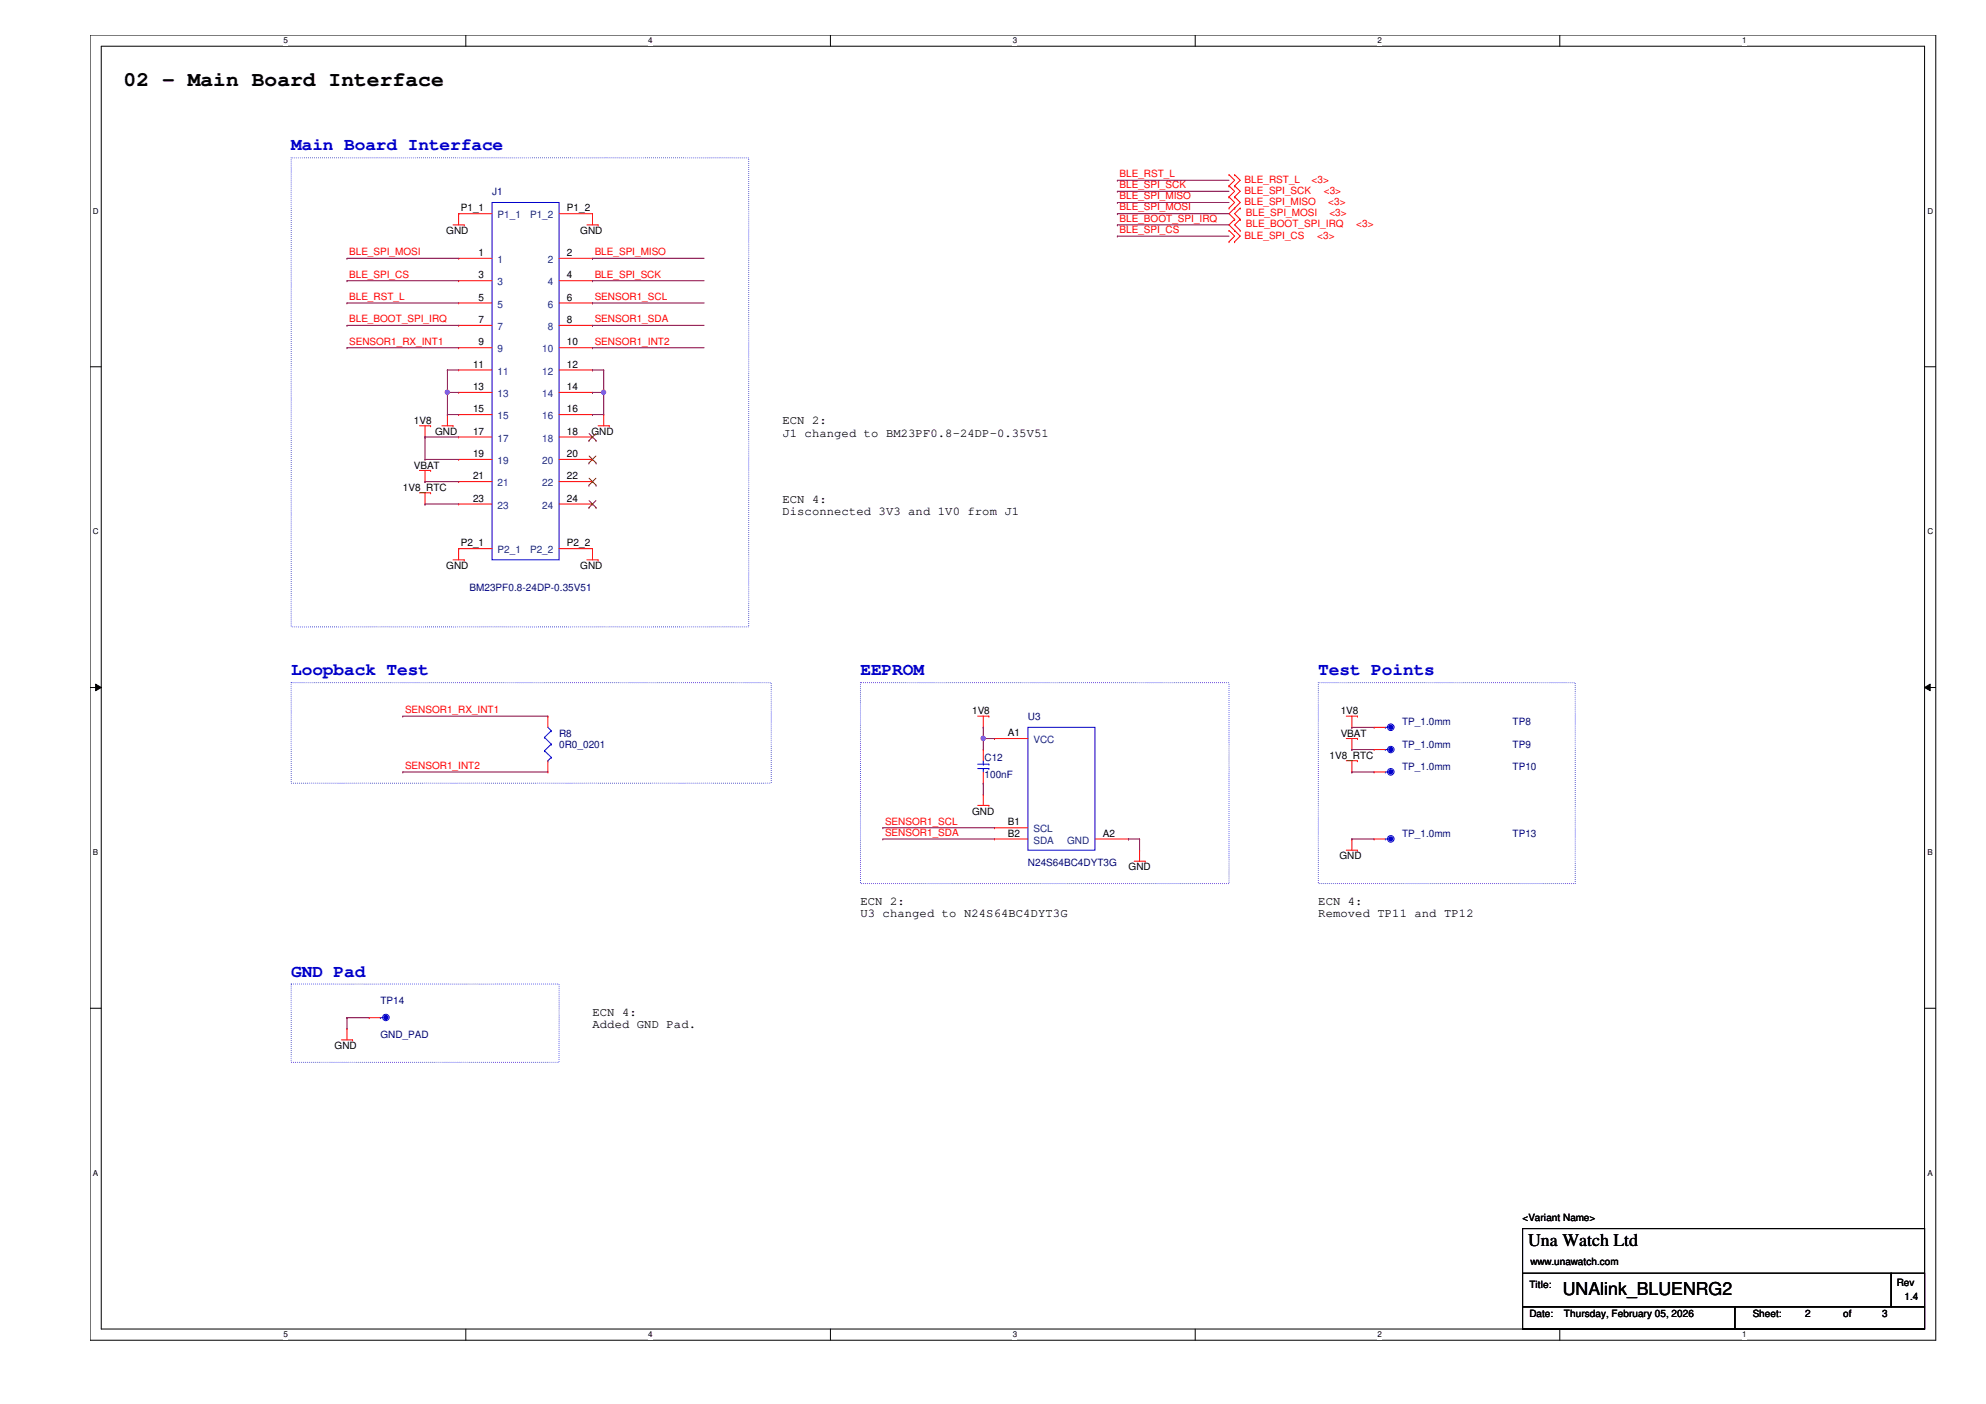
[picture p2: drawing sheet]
<svg xmlns="http://www.w3.org/2000/svg" width="420mm" height="297mm" viewBox="0 0 420 297" stroke-linecap="round" stroke-linejoin="round" font-family="sans-serif">
<path d="M19.1 7.4h390.4v276.1h-390.4zM21.4 9.8h385.8v271.4h-385.8z" fill="none" stroke="#000" stroke-width=".21"/>
<g fill="#fff">
<path d="M60 7.7h.9v1.9h-.9z"/>
<path d="M60 281.4h.9v1.9h-.9z"/>
</g>
<path d="M98.6 7.4v2.4M98.6 281.2v2.3" fill="none" stroke="#000" stroke-width=".21"/>
<g fill="#fff">
<path d="M137.1 7.7h.9v1.9h-.9z"/>
<path d="M137.1 281.4h.9v1.9h-.9z"/>
</g>
<path d="M175.7 7.4v2.4M175.7 281.2v2.3" fill="none" stroke="#000" stroke-width=".21"/>
<g fill="#fff">
<path d="M214.2 7.7h1v1.9h-1z"/>
<path d="M214.2 281.4h1v1.9h-1z"/>
</g>
<path d="M252.9 7.4v2.4M252.9 281.2v2.3" fill="none" stroke="#000" stroke-width=".21"/>
<g fill="#fff">
<path d="M291.4 7.7h1v1.9h-1z"/>
<path d="M291.4 281.4h1v1.9h-1z"/>
</g>
<path d="M330 7.4v2.4M330 281.2v2.3" fill="none" stroke="#000" stroke-width=".21"/>
<g fill="#fff">
<path d="M368.6 7.7h.9v1.9h-.9z"/>
<path d="M368.6 281.4h.9v1.9h-.9z"/>
<path d="M19.6 43.7h1.3v1.9h-1.3z"/>
<path d="M407.8 43.7h1.2v1.9h-1.2z"/>
<path d="M19.6 111.5h1.3v1.9h-1.3z"/>
<path d="M407.8 111.5h1.2v1.9h-1.2z"/>
</g>
<path d="M19.1 77.6h2.3M407.2 77.6h2.3" fill="none" stroke="#000" stroke-width=".21"/>
<g fill="#fff">
<path d="M19.6 179.4h1.2v1.9h-1.2z"/>
<path d="M407.8 179.4h1.1v1.9h-1.1z"/>
</g>
<path d="M19.1 145.5h2.3M20.2 144.7l1.2 .8-1.2 .6zM407.2 145.5l1.1-.8v1.4zM407.2 145.5h2.3" fill="none" stroke="#000" stroke-width=".21"/>
<path d="M20.2 144.7l1.2 .8-1.2 .6zM407.2 145.5l1.1-.8v1.4z" fill="#000"/>
<g fill="#fff">
<path d="M19.6 247.2h1.2v1.9h-1.2z"/>
<path d="M407.8 247.2h1.1v1.9h-1.1z"/>
</g>
<path d="M19.1 213.3h2.3M407.2 213.3h2.3M322.1 259.9h85.1v21.3h-85.1zM322.1 269.4h78v7.1h-78zM322.1 276.5h44.9v4.7h-44.9zM367 276.5h40.2v4.7h-40.2zM400.1 269.4h7.1v7.1h-7.1z" fill="none" stroke="#000" stroke-width=".21"/>
<path d="M61.6 33.4h96.8v99.2h-96.8zM61.6 144.4h101.6v21.3h-101.6zM182 144.4h78v42.5h-78zM278.9 144.4h54.3v42.5h-54.3zM61.6 208.2h56.7v16.5h-56.7z" fill="none" stroke="#00f" stroke-width=".21" stroke-dasharray="0 .4"/>
<g fill="none" stroke="#f00" stroke-width=".21">
<path d="M260 39.3h.1M260 37h.1M260 37l1.2 1.1-1.2 1.2M260 39.3l1.2 1.2-1.2 1.2M261.2 39.3h.1M261.2 37h.1M261.2 37l1.2 1.1-1.2 1.2M261.2 39.3l1.2 1.2-1.2 1.2M95.8 47.6h2.4M97 45.2h.1M97 45.2v2.4M98.2 47.6h.1"/>
<path d="M124.2 47.6h2.3M125.3 45.2h.1M125.3 45.2v2.4M126.5 47.6h.1M260 41.7h.1M260 44h.1M260 51.1h.1M260 48.8h.1M260 41.7l1.2 1.1-1.2 1.2M260 48.8l1.2 1.2-1.2 1.1M261.2 41.7h.1M261.2 44h.1"/>
<path d="M261.2 46.4h.1M261.2 48.8h.1M261.2 51.1h.1M261.2 41.7l1.2 1.1-2.4 2.4 1.2 1.2M261.2 46.4l-1.2 1.2 2.4 2.4-1.2 1.1M262.4 44h.1M262.4 46.4h.1M262.4 48.8h.1M262.4 44l-1.2 1.2 1.2 1.2M262.4 46.4l-1.2 1.2 1.2 1.2M88.7 90.1h2.4M88.7 99.5h2.4"/>
<path d="M89.9 92.5h.1M89.9 90.1v2.4M89.9 99.5v2.4M91.1 90.1h.1M91.1 99.5h.1M93.5 90.1h2.3M94.7 87.7h.1M94.7 87.7v2.4M95.8 90.1h.1M126.5 90.1h2.4M127.7 87.7h.1M127.7 87.7v2.4"/>
<path d="M128.9 90.1h.1M88.7 104.3h2.4M89.9 101.9h.1M89.9 106.6h.1M89.9 104.3v2.3M91.1 104.3h.1M95.8 118.4h2.4M97 116.1h.1M97 116.1v2.3M98.2 118.4h.1M124.2 118.4h2.3M125.3 116.1h.1"/>
<path d="M125.3 116.1v2.3M126.5 118.4h.1M206.8 151.5h2.4M208 153.9h.1M208 158.6h.1M208 151.5v2.4M208 158.6v2.4M209.2 151.5h.1M284.8 151.5h2.4M284.8 156.3h2.4M286 153.9h.1M286 158.6h.1"/>
<path d="M286 151.5v2.4M286 156.3v2.3M287.2 151.5h.1M287.2 156.3h.1M206.8 170.4h2.4M208 168.1h.1M208 165.7h.1M208 163.3v2.4M208 168.1v2.3M209.2 170.4h.1M241.1 179.9h.1M241.1 179.9v2.3"/>
<path d="M284.8 161h2.4M284.8 179.9h2.4M286 163.3h.1M286 177.5h.1M286 161v2.3M286 177.5v2.4M287.2 161h.1M287.2 179.9h.1M239.9 182.2h2.4M242.3 182.2h.1M73.4 217.6h.1M73.4 217.6v2.4"/>
<path d="M72.2 220h2.4M74.6 220h.1"/>
</g>
<g fill="none" stroke="#00f" stroke-width=".21">
<path d="M206.8 161.7h2.4M206.8 162.6h2.4M208 161.7h.1M208 162.6h.1M208 161v.7M208 162.6v.7M209.2 161.7h.1M209.2 162.6h.1"/>
<circle cx="294.2" cy="177.5" r=".7"/>
</g>
<circle cx="294.2" cy="177.5" r=".45" fill="#00f"/>
<g fill="none" stroke="#00f" stroke-width=".21">
<path d="M104.1 42.8h14.2v75.6h-14.2zM115.2 156h.1M115.2 158.8h.1M115.2 156l1.4 1.4M115.2 158.8l1.4 1.4M115.9 153.9l.7 .7M116.6 154.6h.1M116.6 157.4h.1M116.6 154.6l-1.4 1.4M116.6 157.4l-1.4 1.4M115.9 161h.1M116.6 160.2h.1"/>
<path d="M116.6 160.2l-.7 .8M293.1 177.5h.1M293.1 177.5h.4"/>
<circle cx="294.2" cy="158.6" r=".69"/>
<circle cx="294.2" cy="177.5" r=".45"/>
</g>
<g fill="none" stroke="#f00" stroke-width=".21">
<path d="M97 54.7h.1M97 59.4h.1M97 45.2h.1M97 54.7h7.1M97 59.4h7.1M97 45.2h7.1M118.3 54.7h7M118.3 59.4h7M118.3 45.2h7M125.3 54.7h.1M125.3 59.4h.1M125.3 45.2h.1"/>
<path d="M97 64.1h.1M97 68.8h.1M97 73.6h.1M97 78.3h.1M97 64.1h7.1M97 68.8h7.1M97 73.6h7.1M97 78.3h7.1M118.3 64.1h7M118.3 68.8h7M118.3 73.6h7M118.3 78.3h7"/>
<path d="M125.3 64.1h.1M125.3 68.8h.1M125.3 73.6h.1M125.3 78.3h.1M97 83h.1M97 87.7h.1M97 92.5h.1M97 97.2h.1M97 83h7.1M97 87.7h7.1M97 92.5h7.1M97 97.2h7.1"/>
<path d="M118.3 83h7M118.3 87.7h7M118.3 92.5h7M118.3 97.2h7M125.3 97.2h.1M125.3 83h.1M125.3 87.7h.1M125.3 92.5h.1M97 116.1h.1M97 106.6h.1M97 101.9h.1M97 116.1h7.1"/>
<path d="M97 106.6h7.1M97 101.9h7.1M118.3 116.1h7M118.3 106.6h7M118.3 101.9h7M125.3 116.1h.1M125.3 106.6h.1M125.3 101.9h.1M115.9 151.5h.1M115.9 151.5v2.4M115.9 163.3h.1M115.9 161v2.3"/>
<path d="M290.7 177.5h.1M290.7 177.5h2.4"/>
</g>
<g fill="none" stroke="#804000" stroke-width=".21">
<path d="M124.6 98h.1M124.6 93.2h.1M124.6 96.5l1.5 1.5M124.6 91.7l1.5 1.5M126.1 96.5l-1.5 1.5M126.1 91.7l-1.5 1.5M126.1 98h.1M126.1 93.2h.1M124.6 107.4h.1M124.6 102.7h.1M124.6 105.9l1.5 1.5M124.6 101.2l1.5 1.5"/>
<path d="M126.1 105.9l-1.5 1.5M126.1 101.2l-1.5 1.5M126.1 107.4h.1M126.1 102.7h.1"/>
</g>
<circle cx="294.2" cy="158.6" r=".46" fill="#00f"/>
<g fill="none" stroke="#00f" stroke-width=".21">
<path d="M293.1 158.6h.1M293.1 158.6h.4"/>
<circle cx="294.2" cy="158.6" r=".46"/>
<circle cx="81.6" cy="215.3" r=".69"/>
</g>
<path d="M290.7 158.6h.1M290.7 158.6h2.4" fill="none" stroke="#f00" stroke-width=".21"/>
<circle cx="81.6" cy="215.3" r=".46" fill="#00f"/>
<g fill="none" stroke="#00f" stroke-width=".21">
<path d="M217.5 153.9h14.1v26h-14.1zM80.5 215.3h.1M80.5 215.3h.4"/>
<circle cx="294.2" cy="153.9" r=".7"/>
<circle cx="81.6" cy="215.3" r=".46"/>
</g>
<path d="M210.4 156.3h.1M210.4 156.3h7.1M210.4 175.1h.1M210.4 177.5h.1M210.4 175.1h7.1M210.4 177.5h7.1M231.6 177.5h7.2M238.8 177.5h.1M78.1 215.3h.1M78.1 215.3h2.4" fill="none" stroke="#f00" stroke-width=".21"/>
<circle cx="294.2" cy="153.9" r=".45" fill="#00f"/>
<g fill="none" stroke="#00f" stroke-width=".21">
<path d="M293.1 153.9h.1M293.1 153.9h.4"/>
<circle cx="294.2" cy="153.9" r=".45"/>
<circle cx="294.2" cy="163.3" r=".7"/>
</g>
<path d="M290.7 153.9h.1M290.7 153.9h2.4" fill="none" stroke="#f00" stroke-width=".21"/>
<circle cx="294.2" cy="163.3" r=".45" fill="#00f"/>
<g fill="none" stroke="#00f" stroke-width=".21">
<path d="M293.1 163.3h.1M293.1 163.3h.4"/>
<circle cx="294.2" cy="163.3" r=".45"/>
</g>
<path d="M290.7 163.3h.1M290.7 163.3h2.4" fill="none" stroke="#f00" stroke-width=".21"/>
<g fill="none" stroke="#800040" stroke-width=".21">
<path d="M236.4 38.1h.1M236.4 38.1h23.6M73.4 54.7h.1M73.4 59.4h.1M73.4 54.7h23.6M73.4 59.4h23.6M125.3 54.7h.1M125.3 59.4h.1M125.3 54.7h23.7M125.3 59.4h23.7M236.4 40.5h.1M236.4 42.8h.1"/>
<path d="M236.4 45.2h.1M236.4 47.6h.1M236.4 50h.1M236.4 40.5h23.6M236.4 42.8h23.6M236.4 45.2h23.6M236.4 47.6h23.6M236.4 50h23.6M73.4 73.6h.1M73.4 73.6h23.6M94.7 78.3h.1M94.7 78.3v4.7"/>
<path d="M125.3 64.1h.1M125.3 68.8h.1M125.3 64.1h23.7M125.3 68.8h23.7"/>
</g>
<circle cx="94.6" cy="83" r=".45" fill="#f0f"/>
<circle cx="94.6" cy="83" r=".45" fill="none" stroke="#f0f" stroke-width=".21"/>
<g fill="none" stroke="#800040" stroke-width=".21">
<path d="M94.7 78.3h.1M94.7 78.3h2.3M125.3 78.3h.1M125.3 78.3h2.4M127.7 78.3h.1M127.7 78.3v4.7M89.9 92.5h.1M89.9 97.2h.1M89.9 92.5h7.1M89.9 97.2h7.1M89.9 92.5v4.7M94.7 83h.1"/>
<path d="M94.7 87.7h.1M94.7 83h2.3M94.7 83v4.7M94.7 87.7h2.3M89.9 101.9h.1M89.9 106.6h.1M89.9 101.9h7.1M89.9 106.6h7.1"/>
</g>
<circle cx="127.7" cy="83" r=".45" fill="#f0f"/>
<circle cx="127.7" cy="83" r=".45" fill="none" stroke="#f0f" stroke-width=".21"/>
<g fill="none" stroke="#800040" stroke-width=".21">
<path d="M73.4 64.1h.1M73.4 68.8h.1M73.4 64.1h23.6M73.4 68.8h23.6M125.3 73.6h.1M125.3 73.6h23.7M125.3 83h.1M125.3 87.7h.1M125.3 83h2.4M127.7 83h.1M127.7 83v4.7h-2.4M85.2 151.5h.1"/>
<path d="M85.2 151.5h30.7M208 153.9h.1M208 156.3h.1M208 153.9v4.7M208 156.3h2.4M85.2 163.3h.1M85.2 163.3h30.7"/>
</g>
<circle cx="208" cy="156.2" r=".46" fill="#f0f"/>
<circle cx="208" cy="156.2" r=".46" fill="none" stroke="#f0f" stroke-width=".21"/>
<g fill="none" stroke="#800040" stroke-width=".21">
<path d="M286 153.9h.1M286 158.6h.1M286 153.9h4.7M286 158.6h4.7M186.8 175.1h.1M186.8 177.5h.1M186.8 177.5h23.6M186.8 175.1h23.6M208 165.7h.1M208 165.7v2.4M238.8 177.5h.1M238.8 177.5h2.3"/>
<path d="M241.1 177.5h.1M241.1 177.5v2.4M286 163.3h.1M286 177.5h.1M286 177.5h4.7M286 163.3h4.7M73.4 215.3h.1M73.4 215.3h4.7M73.4 215.3v2.3"/>
</g>
<circle cx="94.6" cy="83" r=".45" fill="#f0f"/>
<circle cx="94.6" cy="83" r=".45" fill="none" stroke="#f0f" stroke-width=".21"/>
<circle cx="127.7" cy="83" r=".45" fill="#f0f"/>
<circle cx="127.7" cy="83" r=".45" fill="none" stroke="#f0f" stroke-width=".21"/>
<circle cx="208" cy="156.2" r=".46" fill="#f0f"/>
<circle cx="208" cy="156.2" r=".46" fill="none" stroke="#f0f" stroke-width=".21"/>
<text font-size="4.5" x="26.2" y="18.3">02 - Main Board Interface</text>
<g font-size="3.8" fill="#00f">
<text x="61.6" y="31.8">Main Board Interface</text>
<text x="61.6" y="142.9">Loopback Test</text>
<text x="182" y="142.9">EEPROM</text>
<text x="278.9" y="142.9">Test Points</text>
<text x="61.6" y="206.7">GND Pad</text>
</g>
<g font-size="3.8">
<text x="323.3" y="263.6">Una Watch Ltd</text>
<text x="330.6" y="273.9">UNAlink_BLUENRG2</text>
</g>
<g font-size="2.6">
<text x="165.5" y="89.8">ECN 2:</text>
<text x="165.5" y="92.4">J1 changed to BM23PF0.8-24DP-0.35V51</text>
<text x="165.5" y="106.3">ECN 4:</text>
<text x="165.5" y="108.9">Disconnected 3V3 and 1V0 from J1</text>
<text x="182" y="191.4">ECN 2:</text>
<text x="278.9" y="191.4">ECN 4:</text>
<text x="182" y="194">U3 changed to N24S64BC4DYT3G</text>
<text x="278.9" y="194">Removed TP11 and TP12</text>
<text x="125.3" y="215">ECN 4:</text>
<text x="125.3" y="217.6">Added GND Pad.</text>
</g>
<g font-size="2.1" fill="#000080">
<text x="104.1" y="41.3">J1</text>
<text x="99.4" y="125.1">BM23PF0.8-24DP-0.35V51</text>
<text x="118.3" y="155.8">R8</text>
<text x="217.5" y="152.3">U3</text>
<text x="296.6" y="153.5">TP_1.0mm</text>
<text x="320" y="153.5">TP8</text>
<text x="118.3" y="158.2">0R0_0201</text>
<text x="208.3" y="161">C12</text>
<text x="296.6" y="158.2">TP_1.0mm</text>
<text x="320" y="158.2">TP9</text>
<text x="208.3" y="164.5">100nF</text>
<text x="296.6" y="162.9">TP_1.0mm</text>
<text x="320" y="162.9">TP10</text>
<text x="296.6" y="177.1">TP_1.0mm</text>
<text x="320" y="177.1">TP13</text>
<text x="217.5" y="183.2">N24S64BC4DYT3G</text>
<text x="80.5" y="212.5">TP14</text>
<text x="80.5" y="219.6">GND_PAD</text>
</g>
<g font-size="2.1" fill="#f00">
<text x="236.9" y="37.5">BLE_RST_L</text>
<text x="236.9" y="39.8">BLE_SPI_SCK</text>
<text x="263.3" y="38.6">BLE_RST_L</text>
<text x="263.3" y="41">BLE_SPI_SCK</text>
<text x="277.5" y="38.6">&lt;3&gt;</text>
<text x="280.1" y="41">&lt;3&gt;</text>
<text x="236.9" y="42.2">BLE_SPI_MISO</text>
<text x="236.9" y="44.5">BLE_SPI_MOSI</text>
<text x="236.9" y="46.9">BLE_BOOT_SPI_IRQ</text>
<text x="263.3" y="43.4">BLE_SPI_MISO</text>
<text x="263.6" y="45.8">BLE_SPI_MOSI</text>
<text x="281" y="43.4">&lt;3&gt;</text>
<text x="281.3" y="45.8">&lt;3&gt;</text>
<text x="73.9" y="54">BLE_SPI_MOSI</text>
<text x="125.8" y="54">BLE_SPI_MISO</text>
<text x="236.9" y="49.3">BLE_SPI_CS</text>
<text x="263.3" y="50.5">BLE_SPI_CS</text>
<text x="263.6" y="48.1">BLE_BOOT_SPI_IRQ</text>
<text x="278.7" y="50.5">&lt;3&gt;</text>
<text x="286.9" y="48.1">&lt;3&gt;</text>
<text x="73.9" y="58.7">BLE_SPI_CS</text>
<text x="125.8" y="58.7">BLE_SPI_SCK</text>
<text x="73.9" y="63.4">BLE_RST_L</text>
<text x="125.8" y="63.4">SENSOR1_SCL</text>
<text x="73.9" y="68.2">BLE_BOOT_SPI_IRQ</text>
<text x="125.8" y="68.2">SENSOR1_SDA</text>
<text x="73.9" y="72.9">SENSOR1_RX_INT1</text>
<text x="125.8" y="72.9">SENSOR1_INT2</text>
<text x="85.7" y="150.8">SENSOR1_RX_INT1</text>
<text x="85.7" y="162.6">SENSOR1_INT2</text>
<text x="187.2" y="174.5">SENSOR1_SCL</text>
<text x="187.2" y="176.8">SENSOR1_SDA</text>
</g>
<g font-size="2.1">
<text x="97.5" y="44.7">P1_1</text>
<text x="119.9" y="44.7">P1_2</text>
<text x="94.4" y="49.5">GND</text>
<text x="122.8" y="49.5">GND</text>
<text x="101.3" y="54.1">1</text>
<text x="101.3" y="58.9">3</text>
<text x="119.9" y="54.1">2</text>
<text x="119.9" y="58.9">4</text>
<text x="101.3" y="63.6">5</text>
<text x="119.9" y="63.6">6</text>
<text x="101.3" y="68.3">7</text>
<text x="119.9" y="68.3">8</text>
<text x="100.1" y="77.8">11</text>
<text x="101.3" y="73.1">9</text>
<text x="119.9" y="73.1">10</text>
<text x="119.9" y="77.8">12</text>
<text x="100.1" y="82.5">13</text>
<text x="119.9" y="82.5">14</text>
<text x="87.5" y="89.7">1V8</text>
<text x="100.1" y="87.2">15</text>
<text x="119.9" y="87.2">16</text>
<text x="92" y="92">GND</text>
<text x="100.1" y="91.9">17</text>
<text x="119.9" y="91.9">18</text>
<text x="125.1" y="92">GND</text>
<text x="87.5" y="99.1">VBAT</text>
<text x="100.1" y="96.7">19</text>
<text x="100.1" y="101.4">21</text>
<text x="119.9" y="96.7">20</text>
<text x="119.9" y="101.4">22</text>
<text x="85.2" y="103.8">1V8_RTC</text>
<text x="100.1" y="106.1">23</text>
<text x="119.9" y="106.1">24</text>
<text x="97.5" y="115.6">P2_1</text>
<text x="119.9" y="115.6">P2_2</text>
<text x="94.4" y="120.4">GND</text>
<text x="122.8" y="120.4">GND</text>
<text x="205.7" y="151.1">1V8</text>
<text x="213.2" y="155.7">A1</text>
<text x="283.6" y="151.1">1V8</text>
<text x="283.6" y="155.8">VBAT</text>
<text x="281.3" y="160.5">1V8_RTC</text>
<text x="205.7" y="172.3">GND</text>
<text x="213.2" y="174.6">B1</text>
<text x="213.2" y="177">B2</text>
<text x="233.3" y="177">A2</text>
<text x="238.8" y="184.1">GND</text>
<text x="283.4" y="181.8">GND</text>
<text x="70.8" y="222">GND</text>
<text x="322.1" y="258.4">&lt;Variant Name&gt;</text>
<text x="323.8" y="267.5">www.unawatch.com</text>
<text x="323.6" y="272.5">Title:</text>
<text x="401.3" y="272">Rev</text>
<text x="402.9" y="275.1">1.4</text>
<text x="323.6" y="278.6">Date:</text>
<text x="330.9" y="278.6">Thursday, February 05, 2026</text>
<text x="370.8" y="278.6">Sheet:</text>
<text x="381.9" y="278.6">2</text>
<text x="389.9" y="278.6">of</text>
<text x="398.2" y="278.6">3</text>
</g>
<g font-size="2.1" fill="#004080">
<text x="105.3" y="46.2">P1_1</text>
<text x="112.1" y="46.2">P1_2</text>
<text x="105.3" y="55.6">1</text>
<text x="115.9" y="55.6">2</text>
<text x="105.3" y="60.4">3</text>
<text x="105.3" y="65.1">5</text>
<text x="115.9" y="60.4">4</text>
<text x="115.9" y="65.1">6</text>
<text x="105.3" y="69.8">7</text>
<text x="115.9" y="69.8">8</text>
<text x="105.3" y="74.5">9</text>
<text x="114.7" y="74.5">10</text>
<text x="105.3" y="79.2">11</text>
<text x="105.3" y="84">13</text>
<text x="114.7" y="79.2">12</text>
<text x="114.7" y="84">14</text>
<text x="105.3" y="88.7">15</text>
<text x="114.7" y="88.7">16</text>
<text x="105.3" y="93.4">17</text>
<text x="114.7" y="93.4">18</text>
<text x="105.3" y="98.2">19</text>
<text x="114.7" y="98.2">20</text>
<text x="105.3" y="107.6">23</text>
<text x="105.3" y="102.9">21</text>
<text x="114.7" y="107.6">24</text>
<text x="114.7" y="102.9">22</text>
<text x="105.3" y="117.1">P2_1</text>
<text x="112.1" y="117.1">P2_2</text>
<text x="218.7" y="157.2">VCC</text>
<text x="218.7" y="176.1">SCL</text>
<text x="218.7" y="178.5">SDA</text>
<text x="225.8" y="178.5">GND</text>
</g>
<g font-size="1.7">
<text x="60" y="9.2">5</text>
<text x="137.1" y="9.2">4</text>
<text x="214.2" y="9.2">3</text>
<text x="291.4" y="9.2">2</text>
<text x="368.6" y="9.2">1</text>
<text x="19.6" y="45.2">D</text>
<text x="407.8" y="45.2">D</text>
<text x="19.6" y="113">C</text>
<text x="407.8" y="113">C</text>
<text x="19.6" y="180.9">B</text>
<text x="407.8" y="180.9">B</text>
<text x="19.6" y="248.8">A</text>
<text x="407.8" y="248.8">A</text>
<text x="60" y="283">5</text>
<text x="137.1" y="283">4</text>
<text x="214.2" y="283">3</text>
<text x="291.4" y="283">2</text>
<text x="368.6" y="283">1</text>
</g>
</svg>
